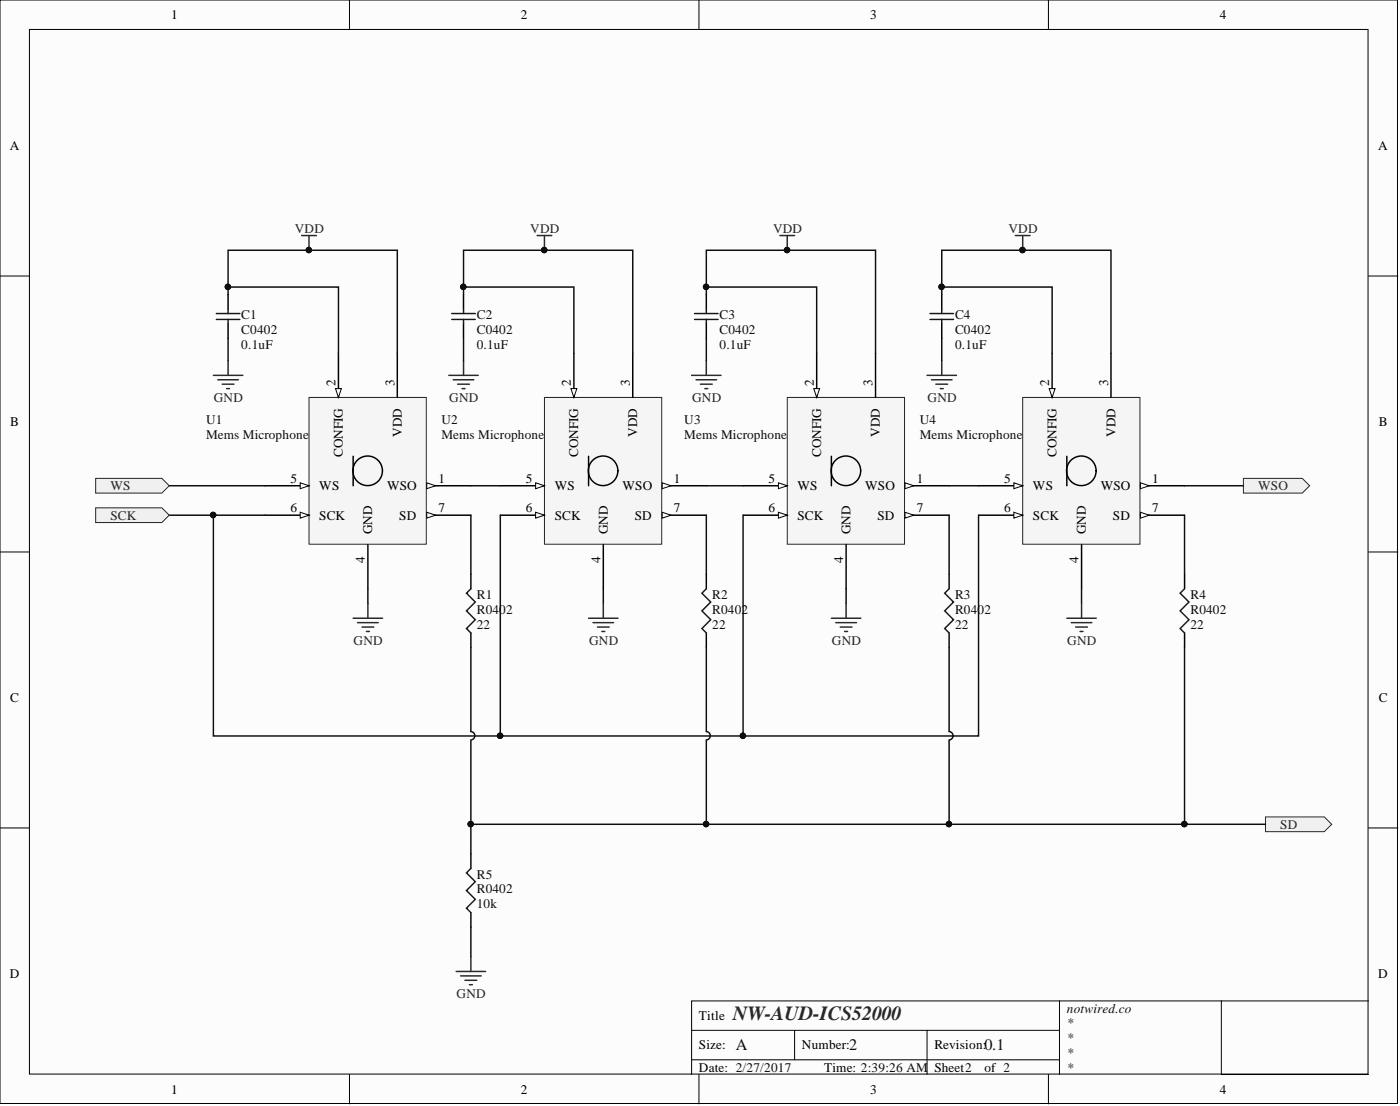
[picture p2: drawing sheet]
<svg xmlns="http://www.w3.org/2000/svg" width="241mm" height="190mm" viewBox="0 0 241 190" stroke-linecap="round" stroke-linejoin="round" font-family="sans-serif">
<g fill="#fcfcfc" stroke="#000" stroke-width=".17">
<path d="M0 0h240.9v190.1h-240.9z"/>
<path d="M5.1 5.1h230.7v179.9h-230.7z"/>
</g>
<g fill="none" stroke="#000" stroke-width=".17">
<path d="M60.2 0v5.1M120.5 0v5.1M180.7 0v5.1M0 47.5h5.1M235.9 47.5h5M0 95.1h5.1M235.9 95.1h5M0 142.6h5.1M235.9 142.6h5M119.2 177.5h63.4M137 177.5v5M159.8 177.5v7.6"/>
<path d="M182.6 172.4v12.7M210.5 172.4h-91.3v12.7M235.9 172.4h-25.4v12.7h25.4M60.2 185.1v5M119.2 182.5h63.4M120.5 185.1v5M180.7 185.1v5"/>
</g>
<path d="M53.3 68.5h20.2v25.2h-20.2z" fill="#f5f5f5" stroke="#262626" stroke-width=".17"/>
<path d="M45.7 83.7h7.6" fill="none" stroke="#000" stroke-width=".25"/>
<path d="M51.7 83.2l1.6 .5-1.6 .5z" fill="#fcfcfc"/>
<path d="M51.7 83.2l1.6 .5-1.6 .5z" fill="none" stroke="#000" stroke-width=".17"/>
<path d="M73.6 83.7h7.6" fill="none" stroke="#000" stroke-width=".25"/>
<path d="M73.6 83.2l1.5 .5-1.5 .5z" fill="#fcfcfc"/>
<path d="M73.6 83.2l1.5 .5-1.5 .5z" fill="none" stroke="#000" stroke-width=".17"/>
<path d="M45.7 88.7h7.6M63.4 93.8v7.6" fill="none" stroke="#000" stroke-width=".25"/>
<path d="M51.7 88.2l1.6 .5-1.6 .5z" fill="#fcfcfc"/>
<path d="M51.7 88.2l1.6 .5-1.6 .5z" fill="none" stroke="#000" stroke-width=".17"/>
<path d="M68.5 60.9v7.6M73.6 88.7h7.6" fill="none" stroke="#000" stroke-width=".25"/>
<path d="M73.6 88.2l1.5 .5-1.5 .5z" fill="#fcfcfc"/>
<path d="M73.6 88.2l1.5 .5-1.5 .5z" fill="none" stroke="#000" stroke-width=".17"/>
<g fill="none" stroke="#000" stroke-width=".25">
<path d="M58.3 60.9v7.6M60.9 78.6v5.1"/>
<circle cx="63.4" cy="81.1" r="2.55"/>
</g>
<path d="M57.8 66.9h1l-.5 1.6z" fill="#fcfcfc"/>
<path d="M57.8 66.9h1l-.5 1.6z" fill="none" stroke="#000" stroke-width=".17"/>
<path d="M39.3 50.7v2.5M39.3 55.8v2.5" fill="none" stroke="#000" stroke-width=".25"/>
<path d="M37.3 54h4M37.3 55h4M39.3 53.2v.8M39.3 55v.8" fill="none" stroke="#1c1c1c" stroke-width=".25"/>
<path d="M39.3 49.4v1.3M39.3 58.3v3.8M58.3 60.9v-11.5h-19v-6.3h29.2v17.8M63.4 101.4v2.5" fill="none" stroke="#0e0e0e" stroke-width=".25"/>
<g fill="#0e0e0e" stroke="#0e0e0e" stroke-width=".17">
<circle cx="39.3" cy="49.4" r=".47"/>
<circle cx="53.2" cy="43.1" r=".47"/>
</g>
<path d="M52 40.6h2.5M53.3 40.6v2.5M36.8 64.7h5M37.5 65.4h3.6M38.3 66.2h2M39.1 66.9h.5M39.3 62.1v2.6M60.9 106.5h5M61.6 107.2h3.6M62.4 108h2M63.2 108.8h.5M63.4 103.9v2.6" fill="none" stroke="#262626" stroke-width=".25"/>
<path d="M93.8 68.5h20.3v25.2h-20.3z" fill="#f5f5f5" stroke="#262626" stroke-width=".17"/>
<path d="M86.2 83.7h7.6" fill="none" stroke="#000" stroke-width=".25"/>
<path d="M92.3 83.2l1.5 .5-1.5 .5z" fill="#fcfcfc"/>
<path d="M92.3 83.2l1.5 .5-1.5 .5z" fill="none" stroke="#000" stroke-width=".17"/>
<path d="M114.1 83.7h7.6" fill="none" stroke="#000" stroke-width=".25"/>
<path d="M114.1 83.2l1.6 .5-1.6 .5z" fill="#fcfcfc"/>
<path d="M114.1 83.2l1.6 .5-1.6 .5z" fill="none" stroke="#000" stroke-width=".17"/>
<path d="M86.2 88.7h7.6M104 93.8v7.6" fill="none" stroke="#000" stroke-width=".25"/>
<path d="M92.3 88.2l1.5 .5-1.5 .5z" fill="#fcfcfc"/>
<path d="M92.3 88.2l1.5 .5-1.5 .5z" fill="none" stroke="#000" stroke-width=".17"/>
<path d="M109.1 60.9v7.6M114.1 88.7h7.6" fill="none" stroke="#000" stroke-width=".25"/>
<path d="M114.1 88.2l1.6 .5-1.6 .5z" fill="#fcfcfc"/>
<path d="M114.1 88.2l1.6 .5-1.6 .5z" fill="none" stroke="#000" stroke-width=".17"/>
<g fill="none" stroke="#000" stroke-width=".25">
<path d="M98.9 60.9v7.6M101.4 78.6v5.1"/>
<circle cx="103.9" cy="81.1" r="2.55"/>
</g>
<path d="M98.4 66.9h1l-.5 1.6z" fill="#fcfcfc"/>
<path d="M98.4 66.9h1l-.5 1.6z" fill="none" stroke="#000" stroke-width=".17"/>
<path d="M79.9 50.7v2.5M79.9 55.8v2.5" fill="none" stroke="#000" stroke-width=".25"/>
<path d="M77.9 54h4M77.9 55h4M79.9 53.2v.8M79.9 55v.8" fill="none" stroke="#1c1c1c" stroke-width=".25"/>
<path d="M79.9 49.4v1.3M79.9 58.3v3.8M98.9 60.9v-11.5h-19v-6.3h29.2v17.8M104 101.4v2.5" fill="none" stroke="#0e0e0e" stroke-width=".25"/>
<g fill="#0e0e0e" stroke="#0e0e0e" stroke-width=".17">
<circle cx="79.9" cy="49.4" r=".47"/>
<circle cx="93.8" cy="43.1" r=".47"/>
</g>
<path d="M92.6 40.6h2.5M93.8 40.6v2.5M77.4 64.7h5M78.1 65.4h3.6M78.9 66.2h2M79.6 66.9h.5M79.9 62.1v2.6M101.4 106.5h5.1M102.2 107.2h3.6M103 108h2M103.7 108.8h.5M104 103.9v2.6" fill="none" stroke="#262626" stroke-width=".25"/>
<path d="M135.7 68.5h20.2v25.2h-20.2z" fill="#f5f5f5" stroke="#262626" stroke-width=".17"/>
<path d="M128.1 83.7h7.6" fill="none" stroke="#000" stroke-width=".25"/>
<path d="M134.2 83.2l1.5 .5-1.5 .5z" fill="#fcfcfc"/>
<path d="M134.2 83.2l1.5 .5-1.5 .5z" fill="none" stroke="#000" stroke-width=".17"/>
<path d="M156 83.7h7.6" fill="none" stroke="#000" stroke-width=".25"/>
<path d="M156 83.2l1.5 .5-1.5 .5z" fill="#fcfcfc"/>
<path d="M156 83.2l1.5 .5-1.5 .5z" fill="none" stroke="#000" stroke-width=".17"/>
<path d="M128.1 88.7h7.6M145.8 93.8v7.6" fill="none" stroke="#000" stroke-width=".25"/>
<path d="M134.2 88.2l1.5 .5-1.5 .5z" fill="#fcfcfc"/>
<path d="M134.2 88.2l1.5 .5-1.5 .5z" fill="none" stroke="#000" stroke-width=".17"/>
<path d="M150.9 60.9v7.6M156 88.7h7.6" fill="none" stroke="#000" stroke-width=".25"/>
<path d="M156 88.2l1.5 .5-1.5 .5z" fill="#fcfcfc"/>
<path d="M156 88.2l1.5 .5-1.5 .5z" fill="none" stroke="#000" stroke-width=".17"/>
<g fill="none" stroke="#000" stroke-width=".25">
<path d="M140.8 60.9v7.6M143.3 78.6v5.1"/>
<circle cx="145.8" cy="81.1" r="2.55"/>
</g>
<path d="M140.3 66.9h1l-.5 1.6z" fill="#fcfcfc"/>
<path d="M140.3 66.9h1l-.5 1.6z" fill="none" stroke="#000" stroke-width=".17"/>
<path d="M121.7 50.7v2.5M121.7 55.8v2.5" fill="none" stroke="#000" stroke-width=".25"/>
<path d="M119.7 54h4.1M119.7 55h4.1M121.7 53.2v.8M121.7 55v.8" fill="none" stroke="#1c1c1c" stroke-width=".25"/>
<path d="M121.7 49.4v1.3M121.7 58.3v3.8M140.8 60.9v-11.5h-19.1v-6.3h29.2v17.8M145.8 101.4v2.5" fill="none" stroke="#0e0e0e" stroke-width=".25"/>
<g fill="#0e0e0e" stroke="#0e0e0e" stroke-width=".17">
<circle cx="121.7" cy="49.4" r=".47"/>
<circle cx="135.7" cy="43.1" r=".47"/>
</g>
<path d="M134.4 40.6h2.6M135.7 40.6v2.5M119.2 64.7h5.1M120 65.4h3.5M120.7 66.2h2.1M121.5 66.9h.5M121.7 62.1v2.6M143.3 106.5h5.1M144.1 107.2h3.5M144.8 108h2M145.6 108.8h.5M145.8 103.9v2.6" fill="none" stroke="#262626" stroke-width=".25"/>
<path d="M176.3 68.5h20.2v25.2h-20.2z" fill="#f5f5f5" stroke="#262626" stroke-width=".17"/>
<path d="M168.7 83.7h7.6" fill="none" stroke="#000" stroke-width=".25"/>
<path d="M174.7 83.2l1.6 .5-1.6 .5z" fill="#fcfcfc"/>
<path d="M174.7 83.2l1.6 .5-1.6 .5z" fill="none" stroke="#000" stroke-width=".17"/>
<path d="M196.6 83.7h7.6" fill="none" stroke="#000" stroke-width=".25"/>
<path d="M196.6 83.2l1.5 .5-1.5 .5z" fill="#fcfcfc"/>
<path d="M196.6 83.2l1.5 .5-1.5 .5z" fill="none" stroke="#000" stroke-width=".17"/>
<path d="M168.7 88.7h7.6M186.4 93.8v7.6" fill="none" stroke="#000" stroke-width=".25"/>
<path d="M174.7 88.2l1.6 .5-1.6 .5z" fill="#fcfcfc"/>
<path d="M174.7 88.2l1.6 .5-1.6 .5z" fill="none" stroke="#000" stroke-width=".17"/>
<path d="M191.5 60.9v7.6M196.6 88.7h7.6" fill="none" stroke="#000" stroke-width=".25"/>
<path d="M196.6 88.2l1.5 .5-1.5 .5z" fill="#fcfcfc"/>
<path d="M196.6 88.2l1.5 .5-1.5 .5z" fill="none" stroke="#000" stroke-width=".17"/>
<g fill="none" stroke="#000" stroke-width=".25">
<path d="M181.3 60.9v7.6M183.9 78.6v5.1"/>
<circle cx="186.4" cy="81.1" r="2.55"/>
</g>
<path d="M180.8 66.9h1l-.5 1.6z" fill="#fcfcfc"/>
<path d="M180.8 66.9h1l-.5 1.6z" fill="none" stroke="#000" stroke-width=".17"/>
<path d="M162.3 50.7v2.5M162.3 55.8v2.5" fill="none" stroke="#000" stroke-width=".25"/>
<path d="M160.3 54h4M160.3 55h4M162.3 53.2v.8M162.3 55v.8" fill="none" stroke="#1c1c1c" stroke-width=".25"/>
<path d="M162.3 49.4v1.3M162.3 58.3v3.8M181.3 60.9v-11.5h-19v-6.3h29.2v17.8M29.2 83.7h16.5M36.8 88.7v38.1h49.4v-38.1M81.2 83.7h5M121.7 83.7h6.4M128.1 88.7v38.1M163.6 83.7h5.1M168.7 88.7v38.1h-82.5M186.4 101.4v2.5" fill="none" stroke="#0e0e0e" stroke-width=".25"/>
<g fill="#0e0e0e" stroke="#0e0e0e" stroke-width=".17">
<circle cx="162.3" cy="49.4" r=".47"/>
<circle cx="176.2" cy="43.1" r=".47"/>
<circle cx="36.7" cy="88.7" r=".47"/>
<circle cx="86.2" cy="126.7" r=".47"/>
<circle cx="128" cy="126.7" r=".47"/>
</g>
<path d="M175 40.6h2.5M176.3 40.6v2.5M159.8 64.7h5.1M160.5 65.4h3.6M161.3 66.2h2M162.1 66.9h.5M162.3 62.1v2.6M183.9 106.5h5M184.6 107.2h3.6M185.4 108h2M186.2 108.8h.5M186.4 103.9v2.6" fill="none" stroke="#262626" stroke-width=".25"/>
<path d="M16.5 82.4h11.4l1.3 1.3-1.3 1.2h-11.4z" fill-rule="evenodd" fill="#f0f0f0" stroke="#262626" stroke-width=".17"/>
<path d="M29.2 88.7h16.5" fill="none" stroke="#0e0e0e" stroke-width=".25"/>
<circle cx="36.7" cy="88.7" r=".47" fill="#0e0e0e" stroke="#0e0e0e" stroke-width=".17"/>
<g fill="#f0f0f0" stroke="#262626" stroke-width=".17">
<path d="M16.5 87.5h11.4l1.3 1.2-1.3 1.3h-11.4z" fill-rule="evenodd"/>
<path d="M218.1 140.7h10.2l1.2 1.3-1.2 1.2h-10.2z" fill-rule="evenodd"/>
<path d="M214.3 82.4h10.2l1.2 1.3-1.2 1.2h-10.2z" fill-rule="evenodd"/>
</g>
<g fill="none" stroke="#0e0e0e" stroke-width=".25">
<path d="M81.2 88.7v10.2M121.7 88.7v10.2M163.6 88.7v10.2M204.2 83.7h10.1M204.2 88.7v10.2M81.2 111.6v14.4a.72 .72 0 0 1 .6 .7 .72 .72 0 0 1-.6 .8M121.7 111.6v14.4a.72 .72 0 0 1 .7 .7 .72 .72 0 0 1-.7 .8M163.6 111.6v14.4a.72 .72 0 0 1 .7 .7 .72 .72 0 0 1-.7 .8M204.2 111.6v30.4M81.2 127.5v14.5M121.7 127.5v14.5M163.6 127.5v14.5"/>
<path d="M81.2 159.7v5.1M218.1 142h-136.9v5"/>
</g>
<path d="M81.2 98.9v2.5M121.7 98.9v2.5M163.6 98.9v2.5M204.2 98.9v2.5M81.2 109v2.6M121.7 109v2.6M163.6 109v2.6M204.2 109v2.6M81.2 147v2.6M81.2 157.2v2.5" fill="none" stroke="#000" stroke-width=".25"/>
<path d="M81.2 101.4l-.8 .8 1.5 1.5-1.5 1.5 1.5 1.5-1.5 1.6 .8 .7M121.7 101.4l-.7 .8 1.5 1.5-1.5 1.5 1.5 1.5-1.5 1.6 .7 .7M163.6 101.4l-.8 .8 1.5 1.5-1.5 1.5 1.5 1.5-1.5 1.6 .8 .7M204.2 101.4l-.8 .8 1.5 1.5-1.5 1.5 1.5 1.5-1.5 1.6 .8 .7M81.2 149.6l-.8 .7 1.5 1.6-1.5 1.5 1.5 1.5-1.5 1.5 .8 .8" fill="none" stroke="#1c1c1c" stroke-width=".25"/>
<path d="M78.6 167.3h5.1M79.4 168.1h3.5M80.1 168.9h2.1M80.9 169.6h.5M81.2 164.8v2.5" fill="none" stroke="#262626" stroke-width=".25"/>
<g fill="#0e0e0e" stroke="#0e0e0e" stroke-width=".17">
<circle cx="81.1" cy="141.9" r=".47"/>
<circle cx="121.7" cy="141.9" r=".47"/>
<circle cx="163.5" cy="141.9" r=".47"/>
<circle cx="204.1" cy="141.9" r=".47"/>
</g>
<text font-size="3.5" fill="#262626" x="126.3" y="175.7">NW-AUD-ICS52000</text>
<g font-size="2.8" fill="#0e0e0e">
<text x="126.8" y="180.9">A</text>
<text x="146.3" y="180.9">2</text>
<text x="169.7" y="180.9">0.1</text>
</g>
<g font-size="2.3">
<text x="29.5" y="3.3">1</text>
<text x="89.8" y="3.3">2</text>
<text x="150" y="3.3">3</text>
<text x="210.3" y="3.3">4</text>
<text x="1.7" y="25.8">A</text>
<text x="237.6" y="25.8">A</text>
<text x="57.8" y="66.4" transform="rotate(-90 57.8 66.4)">2</text>
<text x="68" y="66.4" transform="rotate(-90 68 66.4)">3</text>
<text x="98.4" y="66.4" transform="rotate(-90 98.4 66.4)">2</text>
<text x="108.6" y="66.4" transform="rotate(-90 108.6 66.4)">3</text>
<text x="140.3" y="66.4" transform="rotate(-90 140.3 66.4)">2</text>
<text x="150.4" y="66.4" transform="rotate(-90 150.4 66.4)">3</text>
<text x="180.8" y="66.4" transform="rotate(-90 180.8 66.4)">2</text>
<text x="191" y="66.4" transform="rotate(-90 191 66.4)">3</text>
<text x="1.8" y="73.4">B</text>
<text x="69.2" y="75.2" transform="rotate(-90 69.2 75.2)">VDD</text>
<text x="109.8" y="75.2" transform="rotate(-90 109.8 75.2)">VDD</text>
<text x="151.7" y="75.2" transform="rotate(-90 151.7 75.2)">VDD</text>
<text x="192.2" y="75.2" transform="rotate(-90 192.2 75.2)">VDD</text>
<text x="237.6" y="73.4">B</text>
<text x="50" y="83.2">5</text>
<text x="59.1" y="78.8" transform="rotate(-90 59.1 78.8)">CONFIG</text>
<text x="75.6" y="83.2">1</text>
<text x="90.6" y="83.2">5</text>
<text x="99.7" y="78.8" transform="rotate(-90 99.7 78.8)">CONFIG</text>
<text x="116.2" y="83.2">1</text>
<text x="132.5" y="83.2">5</text>
<text x="141.5" y="78.8" transform="rotate(-90 141.5 78.8)">CONFIG</text>
<text x="158" y="83.2">1</text>
<text x="173.1" y="83.2">5</text>
<text x="182.1" y="78.8" transform="rotate(-90 182.1 78.8)">CONFIG</text>
<text x="198.6" y="83.2">1</text>
<text x="50" y="88.2">6</text>
<text x="55" y="84.4">WS</text>
<text x="55" y="89.5">SCK</text>
<text x="66.7" y="84.4">WSO</text>
<text x="68.8" y="89.5">SD</text>
<text x="75.6" y="88.2">7</text>
<text x="90.6" y="88.2">6</text>
<text x="95.6" y="84.4">WS</text>
<text x="95.6" y="89.5">SCK</text>
<text x="107.3" y="84.4">WSO</text>
<text x="109.4" y="89.5">SD</text>
<text x="116.2" y="88.2">7</text>
<text x="132.5" y="88.2">6</text>
<text x="137.5" y="84.4">WS</text>
<text x="137.5" y="89.5">SCK</text>
<text x="149.1" y="84.4">WSO</text>
<text x="151.2" y="89.5">SD</text>
<text x="158" y="88.2">7</text>
<text x="173.1" y="88.2">6</text>
<text x="178" y="84.4">WS</text>
<text x="178" y="89.5">SCK</text>
<text x="189.7" y="84.4">WSO</text>
<text x="191.8" y="89.5">SD</text>
<text x="198.6" y="88.2">7</text>
<text x="64.2" y="92" transform="rotate(-90 64.2 92)">GND</text>
<text x="104.7" y="92" transform="rotate(-90 104.7 92)">GND</text>
<text x="146.6" y="92" transform="rotate(-90 146.6 92)">GND</text>
<text x="187.2" y="92" transform="rotate(-90 187.2 92)">GND</text>
<text x="62.9" y="97" transform="rotate(-90 62.9 97)">4</text>
<text x="103.5" y="97" transform="rotate(-90 103.5 97)">4</text>
<text x="145.3" y="97" transform="rotate(-90 145.3 97)">4</text>
<text x="185.9" y="97" transform="rotate(-90 185.9 97)">4</text>
<text x="1.8" y="120.9">C</text>
<text x="237.6" y="120.9">C</text>
<text x="1.7" y="168.4">D</text>
<text x="237.6" y="168.4">D</text>
<text x="120.5" y="175.7">Title</text>
<text x="120.5" y="180.8">Size:</text>
<text x="120.5" y="184.6">Date: 2/27/2017</text>
<text x="138.2" y="180.8">Number:</text>
<text x="142" y="184.6">Time: 2:39:26 AM</text>
<text x="161.1" y="180.8">Revision:</text>
<text x="161.1" y="184.6">Sheet2</text>
<text x="169.7" y="184.6">of 2</text>
<text x="29.5" y="188.4">1</text>
<text x="89.8" y="188.4">2</text>
<text x="150" y="188.4">3</text>
<text x="210.3" y="188.4">4</text>
</g>
<g font-size="2.3" fill="#262626">
<text x="50.8" y="40.1">VDD</text>
<text x="91.4" y="40.1">VDD</text>
<text x="133.2" y="40.1">VDD</text>
<text x="173.8" y="40.1">VDD</text>
<text x="36.9" y="69.2">GND</text>
<text x="77.4" y="69.2">GND</text>
<text x="119.3" y="69.2">GND</text>
<text x="159.9" y="69.2">GND</text>
<text x="19" y="84.4">WS</text>
<text x="19" y="89.5">SCK</text>
<text x="216.8" y="84.4">WSO</text>
<text x="61" y="111">GND</text>
<text x="101.5" y="111">GND</text>
<text x="143.4" y="111">GND</text>
<text x="184" y="111">GND</text>
<text x="220.7" y="142.7">SD</text>
<text x="78.7" y="171.9">GND</text>
</g>
<g font-size="2.3" fill="#0e0e0e">
<text x="41.6" y="55">C1</text>
<text x="41.6" y="57.6">C0402</text>
<text x="82.2" y="55">C2</text>
<text x="82.2" y="57.6">C0402</text>
<text x="124" y="55">C3</text>
<text x="124" y="57.6">C0402</text>
<text x="164.6" y="55">C4</text>
<text x="164.6" y="57.6">C0402</text>
<text x="41.6" y="60.1">0.1uF</text>
<text x="82.2" y="60.1">0.1uF</text>
<text x="124" y="60.1">0.1uF</text>
<text x="164.6" y="60.1">0.1uF</text>
<text x="35.5" y="73">U1</text>
<text x="35.5" y="75.6">Mems Microphone</text>
<text x="76.1" y="73">U2</text>
<text x="76.1" y="75.6">Mems Microphone</text>
<text x="117.9" y="73">U3</text>
<text x="117.9" y="75.6">Mems Microphone</text>
<text x="158.5" y="73">U4</text>
<text x="158.5" y="75.6">Mems Microphone</text>
<text x="82.2" y="103.2">R1</text>
<text x="82.2" y="105.7">R0402</text>
<text x="122.8" y="103.2">R2</text>
<text x="122.8" y="105.7">R0402</text>
<text x="164.6" y="103.2">R3</text>
<text x="164.6" y="105.7">R0402</text>
<text x="205.2" y="103.2">R4</text>
<text x="205.2" y="105.7">R0402</text>
<text x="82.2" y="108.3">22</text>
<text x="122.8" y="108.3">22</text>
<text x="164.6" y="108.3">22</text>
<text x="205.2" y="108.3">22</text>
<text x="82.2" y="151.4">R5</text>
<text x="82.2" y="153.9">R0402</text>
<text x="82.2" y="156.4">10k</text>
<text x="183.9" y="174.4">notwired.co</text>
<text x="183.9" y="177">*</text>
<text x="183.9" y="179.5">*</text>
<text x="183.9" y="182">*</text>
<text x="183.9" y="184.6">*</text>
</g>
</svg>
